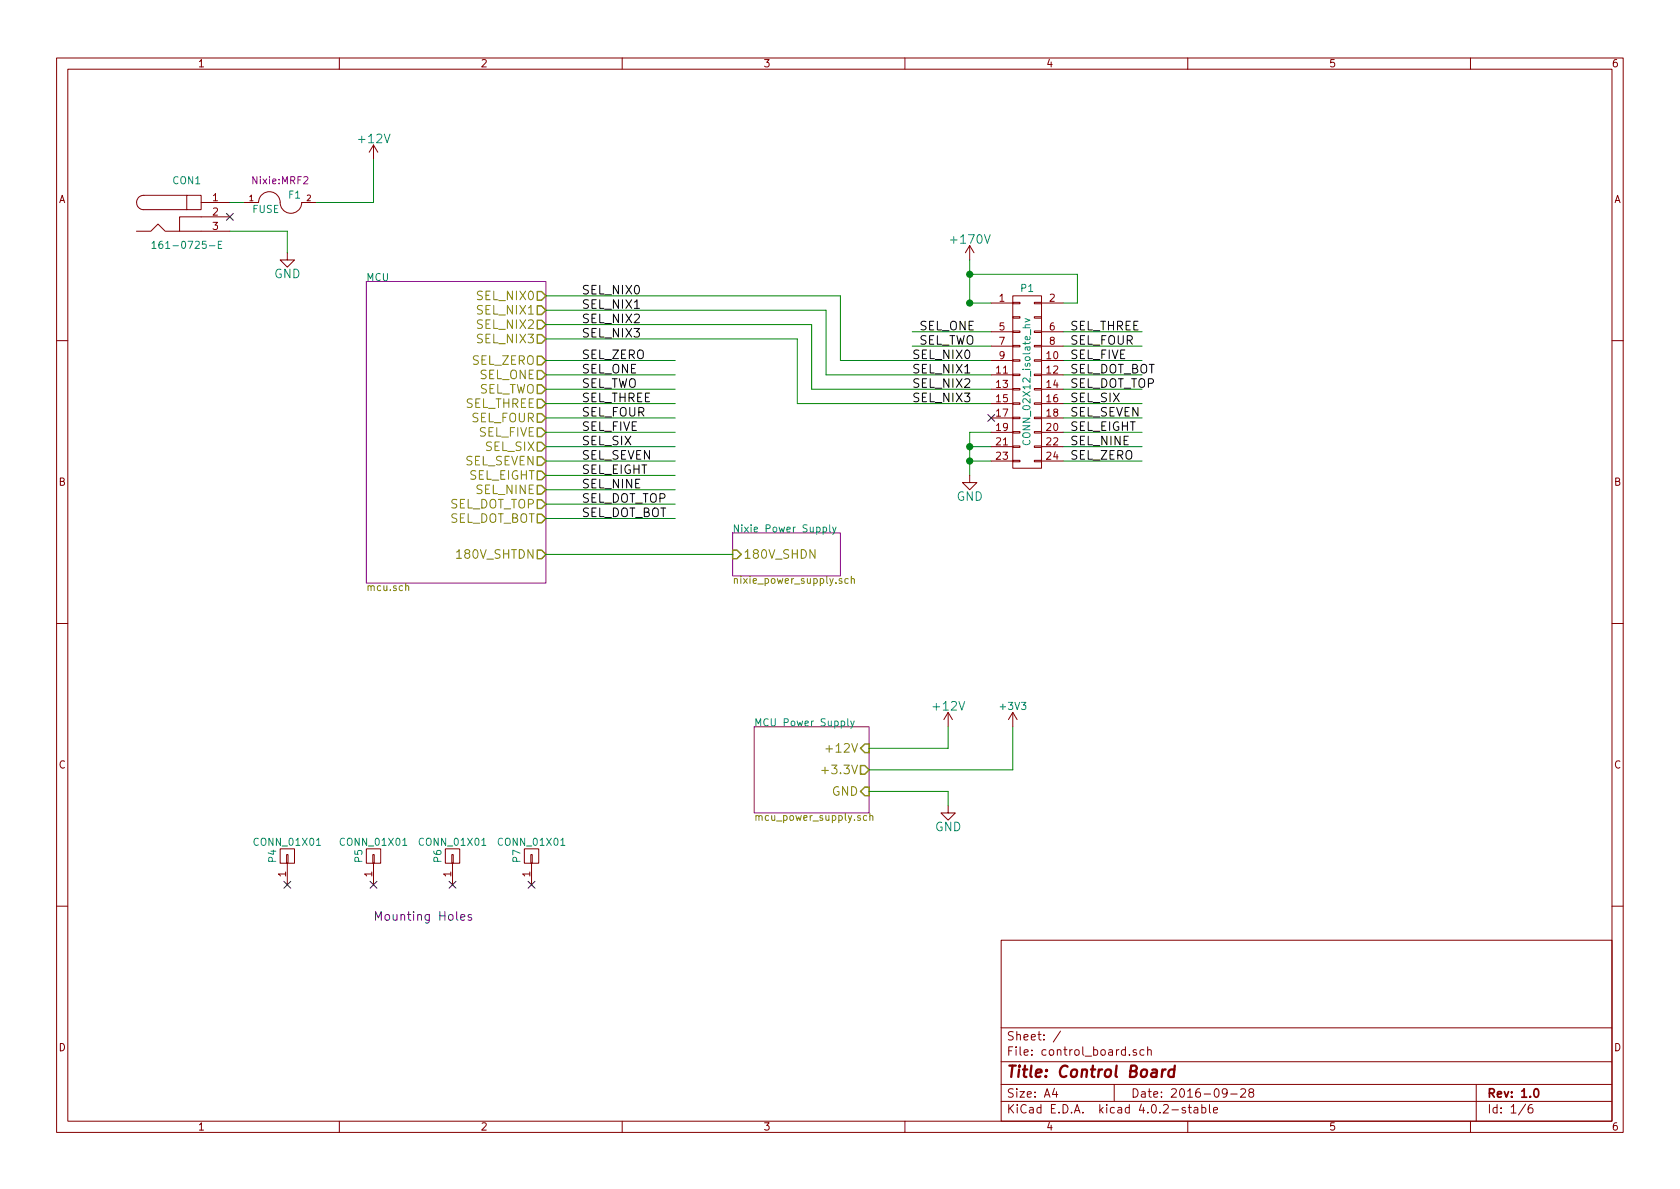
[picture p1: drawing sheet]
<svg xmlns="http://www.w3.org/2000/svg" width="297mm" height="210mm" viewBox="0 0 297 210" stroke-linecap="round" stroke-linejoin="round" font-family="sans-serif">
<g fill="none" stroke="#840000" stroke-width=".18">
<path d="M10 10.3h277v189.9h-277zM12 12.2h273v186.1h-273zM60 10.3v1.9M110 10.3v1.9M160 10.3v1.9M210 10.3v1.9M260 10.3v1.9M33 34.5h2.6v2.6h-2.6zM33 34.5h-7.6a1.27 1.27 0 0 0-1.2 1.3 1.27 1.27 0 0 0 1.2 1.3h7.6M35.6 35.8h5M40.6 38.3h-8.9v2.6M43.2 35.8h2.5a1.93 1.93 0 0 1 2.1-1.9 1.93 1.93 0 0 1 1.8 2.2 1.91 1.91 0 0 0 2 1.6 1.91 1.91 0 0 0 1.7-1.9h2.6"/>
<path d="M66 25.6l-.7 1.3M66 25.6v2.6M66 25.6l.8 1.3M24.1 40.9h2.6l1.2-1.3 1.3 1.3h11.4M50.8 44.7v1.3h1.3l-1.3 1.2-1.3-1.2h1.3M171.4 43.4l-.7 1.3M171.4 43.4v2.6M171.4 43.4l.8 1.3M175.3 53.6h3.8M175.3 58.7h3.8M179.1 58.5h1.2v.3h-1.2zM179.1 56h1.2v.3h-1.2z"/>
<path d="M179.1 53.5h1.2v.2h-1.2zM179.1 52.3h5v30.5h-5zM182.9 58.5h1.2v.3h-1.2zM182.9 56h1.2v.3h-1.2zM182.9 53.5h1.2v.2h-1.2zM184.1 53.6h3.9M184.1 58.7h3.9M10 60.2h2M175.3 61.2h3.8M175.3 63.7h3.8M175.3 76.4h3.8M175.3 66.3h3.8"/>
<path d="M175.3 79h3.8M175.3 68.8h3.8M175.3 71.4h3.8M175.3 73.9h3.8M179.1 78.9h1.2v.2h-1.2zM179.1 76.3h1.2v.3h-1.2zM179.1 73.8h1.2v.2h-1.2zM179.1 71.2h1.2v.3h-1.2zM179.1 68.7h1.2v.3h-1.2zM179.1 66.2h1.2v.2h-1.2zM179.1 63.6h1.2v.3h-1.2zM179.1 61.1h1.2v.2h-1.2z"/>
<path d="M182.9 78.9h1.2v.2h-1.2zM182.9 76.3h1.2v.3h-1.2zM182.9 73.8h1.2v.2h-1.2zM182.9 71.2h1.2v.3h-1.2zM182.9 68.7h1.2v.3h-1.2zM182.9 66.2h1.2v.2h-1.2zM182.9 63.6h1.2v.3h-1.2zM182.9 61.1h1.2v.2h-1.2zM184.1 61.2h3.9M184.1 63.7h3.9M184.1 76.4h3.9M184.1 66.3h3.9"/>
<path d="M184.1 79h3.9M184.1 68.8h3.9M184.1 71.4h3.9M184.1 73.9h3.9M285 60.2h2M171.4 84.1v1.2h1.3l-1.3 1.3-1.2-1.3h1.2M175.3 81.5h3.8M179.1 81.4h1.2v.3h-1.2zM182.9 81.4h1.2v.3h-1.2zM184.1 81.5h3.9M10 110.3h2M285 110.3h2"/>
<path d="M167.6 126l-.7 1.2M167.6 126v2.5M167.6 126l.8 1.2M179.1 126l-.8 1.2M179.1 126v2.5M179.1 126l.7 1.2M49.5 150.1h2.6v2.5h-2.6zM50.7 151.1h.2v1.5h-.2zM50.8 152.6v3.9M64.8 150.1h2.5v2.5h-2.5zM65.9 151.1h.3v1.5h-.3zM66 152.6v3.9"/>
<path d="M78.7 150.1h2.6v2.5h-2.6zM79.9 151.1h.2v1.5h-.2zM80 152.6v3.9M92.7 150.1h2.5v2.5h-2.5zM93.9 151.1h.2v1.5h-.2zM94 152.6v3.9M167.6 142.5v1.3h1.3l-1.3 1.2-1.2-1.2h1.2M10 160.2h2M177 166.3h108v32h-108zM285 160.2h2M60 198.3v1.9M110 198.3v1.9"/>
<path d="M160 198.3v1.9M177 194.8h108M177 191.8h108M177 187.8h108M177 181.8h108M186.4 192.5l-.3 1h.9M186.8 193v1M187.5 182.3l-1.3 2M197 191.8v3M199.7 186.5v.1M200.9 185.7a.37 .37 0 0 0-.6 .1l.1 .2 .5 .2 .1 .1-.2 .3-.5-.1M202.3 185.7l-.5-.1-.3 .3 .1 .6 .2 .1 .5-.1"/>
<path d="M202.9 185.7l.2-.1 .4 .1 .1 .9M202.9 185.1v1.5M209.6 195.9a.37 .37 0 0 0-.6 .1l.1 .3 .5 .1 .1 .1-.3 .3-.4-.1M210 198.3v1.9M210.1 195.8h.5M210.3 195.3v1.3l.3 .2M211.2 195.9h.5l.1 .9M211.8 196.2l-.5 .1-.2 .2 .2 .3 .5-.1M212.5 195.9l.4-.1 .3 .3-.1 .6h-.6M212.5 195.3v1.5M213.8 195.3v1.3l.2 .2M214.6 196.3l.7-.1-.1-.3-.4-.1-.2 .2v.7h.6"/>
<path d="M217 193.2l-.3 .3h-.3l-.3-.3v-.4l.2-.2 .4-.1 .2 .2a1.19 1.19 0 0 1-.2 1.2l-.4 .1M217.6 193.5h1.1M219.4 192.7l.2-.2h.4l.2 .5-.9 1h.9M221.1 193.2l-.3-.3 .1-.2 .2-.2 .4 .1 .2 .2-.1 .2-.6 .2a.48 .48 0 0 0-.1 .7l.2 .1 .5-.1a.48 .48 0 0 0-.2-.7M260 198.3v1.9M261 191.8v6.5M269.7 195.2l-1.2 2M270.9 195.3a.59 .59 0 0 0-.7 .7l.1 .7 .2 .1 .5-.1v-.5l-.1-.2-.4-.1-.3 .3"/>
</g>
<path d="M271.3 192.7l.3-.2a.81 .81 0 0 1 .5 .6 .81 .81 0 0 1-.2 .8l-.2 .1a.79 .79 0 0 1-.4-1.3z" fill="none" stroke="#840000" stroke-width=".3"/>
<path d="M205.5 189.1l-.1 1.3M206.1 189.1a.54 .54 0 0 0-.6 .4M207.6 189.2a.7 .7 0 0 0-1 .3v.8l.3 .1 .6-.1M207.7 188.4l-.2 2" fill="none" stroke="#840000" stroke-width=".41"/>
<path d="M64.8 49.8h31.7v53.3h-31.7zM129.5 94.2h19.1v7.6h-19.1zM133.3 128.5h20.4v15.3h-20.4z" fill="none" stroke="#840084" stroke-width=".18"/>
<g fill="none" stroke="#008484" stroke-width=".18">
<path d="M26.9 43l.3-.3v1.2M26.9 43.9h.7M38.6 43.3h.4M39.2 42.7h-.6v1.2h.6M181.3 56.3l.8 .3-.8 .3M180.9 77.9a.5 .5 0 0 0 .1 .6 .5 .5 0 0 0 .6 .1l.3-.1a.41 .41 0 0 0 .1-.6M145.5 93.3l.4-.1 .3 .3-.2 .5h-.5M145.5 93.2v1.3M146.7 92.8v1.1l.2 .2M147.2 93.2l.3 .9M147.8 93.2l-.4 1.2-.2 .1M149.9 127.1v1.1l.2 .2"/>
<path d="M150.4 127.5l.3 .9M151 127.5l-.4 1.2-.2 .1"/>
</g>
<path d="M71.7 103.7l.2-.1 .3 .1 .1 .7M148.8 102.4l-.3-.1-.1 .2v.2l.4 .1v.3h-.4M150 102.4l-.4-.1-.2 .3 .1 .5h.5M150.5 102.4l.2-.1 .3 .1 .1 .8M150.5 101.9v1.3M145.3 136.2h1.2M146 132.4h1.2M153.2 144.3l-.3-.1-.2 .3 .1 .5h.4M153.8 144.3l.2-.1 .3 .1v.8M153.8 143.8v1.3" fill="none" stroke="#848400" stroke-width=".18"/>
<g fill="none" stroke="#848400" stroke-width=".25">
<path d="M95 54.1h.8l.7 .8-.7 .7h-.8zM95 56.6h.8l.7 .8-.7 .8h-.8zM95 59.2h.8l.7 .7-.7 .8h-.8zM95 51.6h.8l.7 .7-.7 .8h-.8zM95 63h.8l.7 .7-.7 .8h-.8zM95 65.5h.8l.7 .8-.7 .8h-.8zM95 68.1h.8l.7 .7-.7 .8h-.8zM95 70.6h.8l.7 .8-.7 .7h-.8zM95 73.1h.8l.7 .8-.7 .8h-.8zM95 75.7h.8l.7 .7-.7 .8h-.8zM95 78.2h.8l.7 .8-.7 .8h-.8zM95 80.8h.8l.7 .7-.7 .8h-.8z"/>
<path d="M95 83.3h.8l.7 .8-.7 .7h-.8zM95 85.8h.8l.7 .8-.7 .8h-.8zM95 88.4h.8l.7 .7-.7 .8h-.8zM95 90.9h.8l.7 .8-.7 .8h-.8zM95 97.3h.8l.7 .7-.7 .8h-.8zM129.5 97.3h.8l.8 .7-.8 .8h-.8zM152.1 135.4h.8l.8 .7-.8 .8h-.8zM152.9 131.6h.8v1.5h-.8l-.8-.8zM152.9 139.2h.8v1.5h-.8l-.8-.8z"/>
</g>
<g fill="none" stroke="#008400" stroke-width=".18">
<path d="M40.6 35.8h2.6M66 28.2v7.6h-10.1M40.6 40.9h10.2v3.8M96.5 52.3h52.1v11.4h26.7M96.5 57.4h47v11.4h31.8M96.5 54.9h49.5v11.4h29.3M96.5 59.9h44.5v11.5h34.3M161.3 58.7h14M171.4 46v7.6h3.9M171.4 48.5h19.1v5.1h-2.5M188 58.7h13.9M96.5 79h22.9"/>
<path d="M96.5 76.4h22.9M96.5 73.9h22.9M96.5 63.7h22.9M96.5 68.8h22.9M96.5 66.3h22.9M96.5 71.4h22.9M161.3 61.2h14M171.4 79h3.9M175.3 76.4h-3.9v7.7M188 79h13.9M188 76.4h13.9M188 73.9h13.9"/>
<path d="M188 63.7h13.9M188 68.8h13.9M188 66.3h13.9M188 71.4h13.9M188 61.2h13.9M96.5 86.6h22.9M96.5 84.1h22.9M96.5 81.5h22.9M96.5 89.1h22.9M96.5 91.7h22.9M96.5 98h33M171.4 81.5h3.9"/>
<path d="M188 81.5h13.9M153.7 139.9h13.9v2.6M167.6 128.5v3.8h-13.9M179.1 128.5v7.6h-25.4"/>
</g>
<path d="M40 37.7l1.2 1.3M41.2 37.7l-1.2 1.3M174.7 73.3l1.2 1.2M175.9 73.3l-1.2 1.2M50.2 155.8l1.2 1.3M51.4 155.8l-1.2 1.3M65.4 155.8l1.2 1.3M66.6 155.8l-1.2 1.3M79.4 155.8l1.2 1.3M80.6 155.8l-1.2 1.3M93.4 155.8l1.2 1.3M94.6 155.8l-1.2 1.3" fill="none" stroke="#000084" stroke-width=".18"/>
<g fill="#008400" stroke="#008400" stroke-width=".25">
<circle cx="171.5" cy="53.6" r=".51"/>
<circle cx="171.5" cy="79" r=".51"/>
<circle cx="171.5" cy="81.5" r=".51"/>
<circle cx="171.5" cy="48.5" r=".51"/>
</g>
<path d="M81.5 162.2l.7-.1-.1-.3-.4-.1-.2 .2v.8h.6M83.3 161.8l-.3-.1-.2 .2v.2l.5 .2v.4h-.5" fill="none" stroke="#0000c2" stroke-width=".18"/>
<text font-size="2.8" fill="#840000" x="178" y="190.5">Title: Control Board</text>
<g font-size="2.1" fill="#008484">
<text x="63.6" y="25.3">+12V</text>
<text x="168.4" y="43.1">+170V</text>
<text x="48.4" y="49.2">GND</text>
<text x="169.1" y="88.6">GND</text>
<text x="165.2" y="125.6">+12V</text>
<text x="165.3" y="147">GND</text>
</g>
<g font-size="2.1" fill="#848400">
<text x="84.6" y="53.1">SEL_NIX0</text>
<text x="84.6" y="55.6">SEL_NIX1</text>
<text x="84.6" y="58.2">SEL_NIX2</text>
<text x="83.4" y="64.5">SEL_ZERO</text>
<text x="84.6" y="60.7">SEL_NIX3</text>
<text x="84.3" y="69.6">SEL_TWO</text>
<text x="84.7" y="67.1">SEL_ONE</text>
<text x="82.1" y="72.1">SEL_THREE</text>
<text x="83.3" y="74.7">SEL_FOUR</text>
<text x="84.6" y="77.2">SEL_FIVE</text>
<text x="82.1" y="82.3">SEL_SEVEN</text>
<text x="85.9" y="79.8">SEL_SIX</text>
<text x="79.2" y="89.9">SEL_DOT_TOP</text>
<text x="82.8" y="84.8">SEL_EIGHT</text>
<text x="84.2" y="87.4">SEL_NINE</text>
<text x="79.1" y="92.5">SEL_DOT_BOT</text>
<text x="81.2" y="98.8">180V_SHTDN</text>
<text x="131.5" y="98.8">180V_SHDN</text>
<text x="146.1" y="136.9">+3.3V</text>
<text x="146.7" y="133.1">+12V</text>
<text x="147" y="140.7">GND</text>
</g>
<g font-size="2.1">
<text x="102.9" y="52.1">SEL_NIX0</text>
<text x="102.9" y="54.6">SEL_NIX1</text>
<text x="102.9" y="57.1">SEL_NIX2</text>
<text x="102.9" y="59.7">SEL_NIX3</text>
<text x="162.6" y="58.4">SEL_ONE</text>
<text x="189.2" y="58.4">SEL_THREE</text>
<text x="102.9" y="63.5">SEL_ZERO</text>
<text x="161.3" y="63.5">SEL_NIX0</text>
<text x="162.6" y="61">SEL_TWO</text>
<text x="189.2" y="61">SEL_FOUR</text>
<text x="189.2" y="63.5">SEL_FIVE</text>
<text x="102.9" y="66">SEL_ONE</text>
<text x="102.9" y="68.6">SEL_TWO</text>
<text x="102.9" y="71.1">SEL_THREE</text>
<text x="161.3" y="66">SEL_NIX1</text>
<text x="161.3" y="68.6">SEL_NIX2</text>
<text x="161.3" y="71.1">SEL_NIX3</text>
<text x="189.2" y="71.1">SEL_SIX</text>
<text x="189.2" y="68.6">SEL_DOT_TOP</text>
<text x="189.2" y="66">SEL_DOT_BOT</text>
<text x="102.9" y="73.7">SEL_FOUR</text>
<text x="102.9" y="76.2">SEL_FIVE</text>
<text x="189.2" y="73.7">SEL_SEVEN</text>
<text x="189.2" y="76.2">SEL_EIGHT</text>
<text x="102.9" y="78.7">SEL_SIX</text>
<text x="102.9" y="81.3">SEL_SEVEN</text>
<text x="102.9" y="83.8">SEL_EIGHT</text>
<text x="189.2" y="81.3">SEL_ZERO</text>
<text x="189.2" y="78.7">SEL_NINE</text>
<text x="102.9" y="86.4">SEL_NINE</text>
<text x="102.9" y="88.9">SEL_DOT_TOP</text>
<text x="102.9" y="91.4">SEL_DOT_BOT</text>
</g>
<text font-size="2.1" fill="#0000c2" x="66" y="162.8">Mounting Holes</text>
<g font-size="2.1" fill="#840000">
<text x="178" y="184">Sheet: /</text>
<text x="178" y="186.7">File: control_board.sch</text>
<text x="178" y="196.9">KiCad E.D.A. kicad 4.0.2-stable</text>
<text x="178" y="194.1">Size: A4</text>
<text x="200" y="194.1">Date: 2016-09-28</text>
<text x="263" y="194.1">Rev: 1.0</text>
<text x="263" y="196.9">Id: 1/6</text>
</g>
<g font-size="1.8" fill="#840000">
<text x="35" y="11.9">1</text>
<text x="85" y="11.9">2</text>
<text x="135" y="11.9">3</text>
<text x="185" y="11.9">4</text>
<text x="235" y="11.9">5</text>
<text x="285" y="11.9">6</text>
<text x="10.4" y="35.9">A</text>
<text x="37.6" y="35.6">1</text>
<text x="285.4" y="35.9">A</text>
<text x="37.6" y="38.1">2</text>
<text x="37.6" y="40.6">3</text>
<text x="176.7" y="53.3">1</text>
<text x="185.6" y="53.3">2</text>
<text x="176.7" y="58.4">5</text>
<text x="185.6" y="58.4">6</text>
<text x="176.7" y="61">7</text>
<text x="176.7" y="63.5">9</text>
<text x="185.1" y="63.5">10</text>
<text x="185.6" y="61">8</text>
<text x="176.2" y="66">11</text>
<text x="176.2" y="68.6">13</text>
<text x="176.2" y="71.1">15</text>
<text x="185.1" y="66">12</text>
<text x="185.1" y="68.6">14</text>
<text x="185.1" y="71.1">16</text>
<text x="176.2" y="73.7">17</text>
<text x="176.2" y="76.2">19</text>
<text x="185.1" y="76.2">20</text>
<text x="185.1" y="73.7">18</text>
<text x="176.2" y="78.7">21</text>
<text x="176.2" y="81.3">23</text>
<text x="185.1" y="78.7">22</text>
<text x="185.1" y="81.3">24</text>
<text x="10.4" y="85.9">B</text>
<text x="285.4" y="85.9">B</text>
<text x="10.4" y="135.9">C</text>
<text x="285.4" y="135.9">C</text>
<text x="50.5" y="155" transform="rotate(-90 50.5 155)">1</text>
<text x="65.8" y="155" transform="rotate(-90 65.8 155)">1</text>
<text x="79.8" y="155" transform="rotate(-90 79.8 155)">1</text>
<text x="93.7" y="155" transform="rotate(-90 93.7 155)">1</text>
<text x="10.4" y="185.9">D</text>
<text x="285.4" y="185.9">D</text>
<text x="35" y="199.9">1</text>
<text x="85" y="199.9">2</text>
<text x="135" y="199.9">3</text>
<text x="185" y="199.9">4</text>
<text x="235" y="199.9">5</text>
<text x="285" y="199.9">6</text>
</g>
<g font-size="1.8" fill="#008484">
<text x="30.6" y="32.6">CON1</text>
<text x="51.1" y="35.1">F1</text>
<text x="44.6" y="37.6">FUSE</text>
<text x="28.4" y="44">161-0725-E</text>
<text x="64.8" y="49.7">MCU</text>
<text x="180.5" y="51.6">P1</text>
<text x="182.2" y="78" transform="rotate(-90 182.2 78)">CONN_02X12_isolate_hv</text>
<text x="129.5" y="94.1">Nixie Power Supply</text>
<text x="177" y="125.5">+3V3</text>
<text x="133.3" y="128.4">MCU Power Supply</text>
<text x="45.2" y="149.5">CONN_01X01</text>
<text x="60.4" y="149.5">CONN_01X01</text>
<text x="74.4" y="149.5">CONN_01X01</text>
<text x="88.3" y="149.5">CONN_01X01</text>
<text x="48.8" y="152.4" transform="rotate(-90 48.8 152.4)">P4</text>
<text x="64.1" y="152.4" transform="rotate(-90 64.1 152.4)">P5</text>
<text x="78" y="152.4" transform="rotate(-90 78 152.4)">P6</text>
<text x="92" y="152.4" transform="rotate(-90 92 152.4)">P7</text>
</g>
<text font-size="1.8" fill="#840084" x="44.7" y="32.6">Nixie:MRF2</text>
<g font-size="1.8" fill="#848400">
<text x="64.8" y="104.5">mcu.sch</text>
<text x="129.5" y="103.2">nixie_power_supply.sch</text>
<text x="133.3" y="145.1">mcu_power_supply.sch</text>
</g>
<g font-size="1.4" fill="#840000">
<text x="44.1" y="35.6">1</text>
<text x="54.2" y="35.6">2</text>
</g>
</svg>
